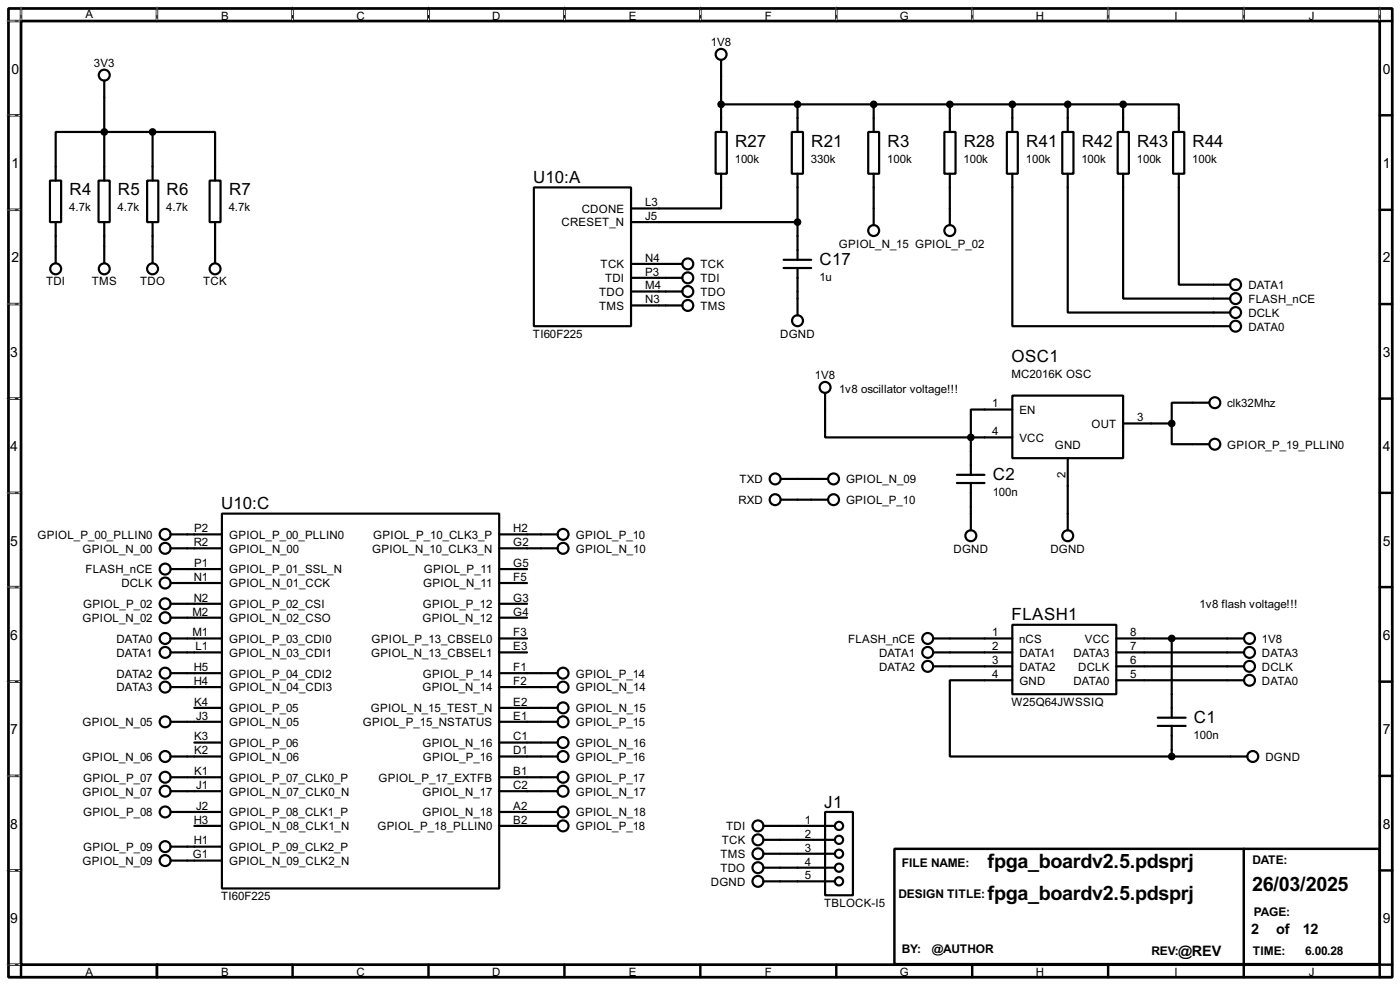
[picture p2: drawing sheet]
<svg xmlns="http://www.w3.org/2000/svg" width="256mm" height="180mm" viewBox="0 0 256 180" stroke-linecap="round" stroke-linejoin="round" font-family="sans-serif">
<path d="M1.6 1.6h253.5v177.3h-253.5zM3.9 3.9h248.9v172.7h-248.9z" fill="none" stroke="#000" stroke-width=".5"/>
<g fill="none" stroke="#000" stroke-width=".45">
<path d="M3.9 1.6v2.3h-2.3M28.8 1.6v2.3M53.6 1.6v2.3M78.5 1.6v2.3M103.4 1.6v2.3M128.3 1.6v2.3M153.2 1.6v2.3M178.1 1.6v2.3M203 1.6v2.3M227.9 1.6v2.3M252.8 1.6v2.3h2.3M1.6 21.1h2.3"/>
<path d="M1.6 38.4h2.3M252.8 21.1h2.3M252.8 38.4h2.3M1.6 55.7h2.3M252.8 55.7h2.3M1.6 73h2.3M252.8 73h2.3M1.6 90.2h2.3M252.8 90.2h2.3M1.6 107.5h2.3M252.8 107.5h2.3M1.6 124.8h2.3"/>
<path d="M252.8 124.8h2.3M1.6 142h2.3M1.6 159.3h2.3M163.9 155.4h88.9v21.1h-88.9zM227.9 155.4v21.1M252.8 142h2.3M252.8 159.3h2.3M1.6 176.6h2.3v2.3M28.8 176.6v2.3M53.6 176.6v2.3M78.5 176.6v2.3M103.4 176.6v2.3"/>
<path d="M128.3 176.6v2.3M153.2 176.6v2.3M178.1 176.6v2.3M203 176.6v2.3M227.9 176.6v2.3M255.1 176.6h-2.3v2.3"/>
</g>
<g fill="none" stroke="#fff" stroke-width=".18">
<path d="M1.3 3.9h2.3M3.9 1.3v2.3M28.8 1.3v2.3M53.6 1.3v2.3M78.5 1.3v2.3M103.4 1.3v2.3M128.3 1.3v2.3M153.2 1.3v2.3M178.1 1.3v2.3M203 1.3v2.3M227.9 1.3v2.3M252.8 1.3v2.3"/>
<path d="M1.3 21.1h2.3M1.3 38.4h2.3M1.3 55.7h2.3M1.3 73h2.3M1.3 90.2h2.3M1.3 107.5h2.3M1.3 124.8h2.3M1.3 142h2.3M1.3 159.3h2.3M1.3 176.6h2.3"/>
</g>
<g fill="none" stroke="#000" stroke-width=".18" stroke-dasharray=".5 1">
<path d="M1.3 3.9h2.3M3.9 1.3v2.3M28.8 1.3v2.3M53.6 1.3v2.3M78.5 1.3v2.3M103.4 1.3v2.3M128.3 1.3v2.3M153.2 1.3v2.3M178.1 1.3v2.3M203 1.3v2.3M227.9 1.3v2.3M252.8 1.3v2.3"/>
<path d="M1.3 21.1h2.3M1.3 38.4h2.3M1.3 55.7h2.3M1.3 73h2.3M1.3 90.2h2.3M1.3 107.5h2.3M1.3 124.8h2.3M1.3 142h2.3M1.3 159.3h2.3M1.3 176.6h2.3"/>
</g>
<g fill="none" stroke="#000" stroke-width=".4">
<path d="M19.1 14.8v18.3M132.1 11v13.2M132.1 19.1h73.7M146.1 19.1v5.1M160.1 19.1v5.1M174 19.1v5.1M185.5 19.1v5.1M195.6 19.1v5.1M205.8 19.1h10.2v5.1M205.8 19.1v5.1M9.2 33.1h2v7.6h-2zM18.1 33.1h2v7.6h-2z"/>
<path d="M27 33.1h2v7.6h-2zM28 24.2h-17.8v8.9M28 24.2h11.4v8.9M28 24.2v8.9M38.4 33.1h2v7.6h-2zM97.8 34.3h17.8v25.4h-17.8zM131.1 24.2h2.1v7.6h-2.1zM132.1 31.8v6.4h-16.5M145.1 24.2h2v7.6h-2zM146.1 31.8v15.8M159.1 24.2h2v7.6h-2zM160.1 31.8v9.4"/>
<path d="M173 24.2h2.1v7.6h-2.1zM174 31.8v9.4M184.5 24.2h2v7.6h-2zM185.5 31.8v27.9h39.9M194.6 24.2h2.1v7.6h-2.1zM195.6 31.8v25.4h29.8M204.8 24.2h2v7.6h-2zM205.8 31.8v22.9h19.6M214.9 24.2h2.1v7.6h-2.1zM216 31.8v20.3h9.4M10.2 40.7v7.5M19.1 40.7v7.5"/>
<path d="M28 40.7v7.5M39.4 40.7v7.5M115.6 48.3h9.4M115.6 50.9h9.4M115.6 53.4h9.4M115.6 55.9h9.4M115.6 40.7h30.5M143.6 47.6h5M143.6 49.1h5M146.1 49.1v8.6M151.2 71.9v8.2h26.7M185.5 72.4h20.3v11.5h-20.3z"/>
<path d="M185.5 75h-7.6v5.1M205.8 77.5h8.9M214.7 77.5v3.8h6.8M221.5 73.7h-6.8v3.8M31.3 97.8h9.4M40.7 94h50.8v68.6h-50.8zM91.5 97.8h10.7M143.1 91.5h8.6M143.1 87.7h8.6M175.3 86.9h5.1M175.3 88.4h5.1M177.9 80.1h7.6"/>
<path d="M177.9 80.1v6.8M177.9 88.4v8.7M195.6 83.9v13.2M31.3 116.9h9.4M31.3 104.2h9.4M31.3 106.7h9.4M31.3 119.4h9.4M31.3 100.4h9.4M31.3 113.1h9.4M31.3 110.5h9.4M91.5 116.9h5.1M91.5 104.2h5.1"/>
<path d="M91.5 106.7h5.1M91.5 119.4h5.1M91.5 100.4h10.7M91.5 113.1h5.1M91.5 110.5h5.1M171 116.9h14.5M171 119.4h14.5M185.5 114.4h19v12.7h-19zM204.5 116.9h23.4M204.5 119.4h23.4M214.7 116.9v14.5M31.3 138.5h9.4"/>
<path d="M31.3 132.1h9.4M31.3 125.8h9.4M31.3 123.2h9.4M35.6 135.9h5.1M35.6 129.6h5.1M91.5 138.5h10.7M91.5 135.9h10.7M91.5 132.1h10.7M91.5 129.6h10.7M91.5 125.8h10.7M91.5 123.2h10.7M171 122h14.5"/>
<path d="M185.5 124.5h-11.5v14h40.7M204.5 124.5h23.4M204.5 122h23.4M212.1 131.4h5.1M212.1 132.9h5.1M214.7 132.9v5.6M214.7 138.5h13.8M31.3 142.3h9.4M31.3 144.8h9.4M31.3 157.5h9.4M31.3 155h9.4M31.3 148.6h9.4"/>
<path d="M35.6 151.2h5.1M91.5 151.2h10.7M91.5 142.3h10.7M91.5 144.8h10.7M91.5 148.6h10.7M139.9 153.7h13.1M139.9 151.2h13.1M139.9 156.3h13.1M139.9 158.8h13.1M151.2 148.6h5.1v15.3h-5.1zM139.9 161.3h13.1"/>
<circle cx="19.1" cy="13.8" r="1"/>
<circle cx="132.1" cy="10" r="1"/>
<circle cx="10.2" cy="49.2" r="1"/>
<circle cx="19.1" cy="49.2" r="1"/>
<circle cx="27.9" cy="49.2" r="1"/>
<circle cx="39.4" cy="49.2" r="1"/>
<circle cx="126" cy="48.3" r="1"/>
<circle cx="126" cy="50.9" r="1"/>
<circle cx="126" cy="55.9" r="1"/>
<circle cx="126" cy="53.4" r="1"/>
<circle cx="146.1" cy="58.7" r="1"/>
<circle cx="160" cy="42.2" r="1"/>
<circle cx="174" cy="42.2" r="1"/>
<circle cx="226.3" cy="54.7" r="1"/>
<circle cx="226.3" cy="52.1" r="1"/>
<circle cx="226.3" cy="59.7" r="1"/>
<circle cx="226.3" cy="57.2" r="1"/>
<circle cx="151.1" cy="70.9" r="1"/>
<circle cx="222.5" cy="73.7" r="1"/>
<circle cx="30.2" cy="97.8" r="1"/>
<circle cx="103.1" cy="97.8" r="1"/>
<circle cx="142" cy="91.5" r="1"/>
<circle cx="142" cy="87.7" r="1"/>
<circle cx="152.7" cy="91.5" r="1"/>
<circle cx="152.7" cy="87.7" r="1"/>
<circle cx="177.8" cy="98.1" r="1"/>
<circle cx="195.6" cy="98.1" r="1"/>
<circle cx="222.5" cy="81.3" r="1"/>
<circle cx="30.2" cy="106.7" r="1"/>
<circle cx="30.2" cy="104.2" r="1"/>
<circle cx="30.2" cy="119.4" r="1"/>
<circle cx="30.2" cy="100.4" r="1"/>
<circle cx="30.2" cy="110.5" r="1"/>
<circle cx="30.2" cy="116.9" r="1"/>
<circle cx="30.2" cy="113.1" r="1"/>
<circle cx="103.1" cy="100.4" r="1"/>
<circle cx="169.9" cy="116.9" r="1"/>
<circle cx="169.9" cy="119.4" r="1"/>
<circle cx="228.9" cy="116.9" r="1"/>
<circle cx="228.9" cy="119.4" r="1"/>
<circle cx="30.2" cy="138.5" r="1"/>
<circle cx="30.2" cy="125.8" r="1"/>
<circle cx="30.2" cy="123.2" r="1"/>
<circle cx="30.2" cy="132.1" r="1"/>
<circle cx="103.1" cy="138.5" r="1"/>
<circle cx="103.1" cy="129.6" r="1"/>
<circle cx="103.1" cy="123.2" r="1"/>
<circle cx="103.1" cy="135.9" r="1"/>
<circle cx="103.1" cy="132.1" r="1"/>
<circle cx="103.1" cy="125.8" r="1"/>
<circle cx="169.9" cy="122" r="1"/>
<circle cx="228.9" cy="124.5" r="1"/>
<circle cx="228.9" cy="122" r="1"/>
<circle cx="229.5" cy="138.5" r="1"/>
<circle cx="30.2" cy="144.8" r="1"/>
<circle cx="30.2" cy="148.6" r="1"/>
<circle cx="30.2" cy="157.5" r="1"/>
<circle cx="30.2" cy="155" r="1"/>
<circle cx="30.2" cy="142.3" r="1"/>
<circle cx="103.1" cy="151.2" r="1"/>
<circle cx="103.1" cy="144.8" r="1"/>
<circle cx="103.1" cy="142.3" r="1"/>
<circle cx="103.1" cy="148.6" r="1"/>
<circle cx="138.8" cy="153.7" r="1"/>
<circle cx="138.8" cy="156.3" r="1"/>
<circle cx="138.8" cy="151.2" r="1"/>
<circle cx="138.8" cy="158.8" r="1"/>
<circle cx="153.7" cy="151.2" r=".75"/>
<circle cx="153.7" cy="156.3" r=".75"/>
<circle cx="153.7" cy="158.8" r=".75"/>
<circle cx="153.7" cy="153.7" r=".75"/>
<circle cx="138.8" cy="161.3" r="1"/>
<circle cx="153.7" cy="161.3" r=".75"/>
</g>
<g fill="#000" stroke="#000" stroke-width=".4">
<circle cx="132.1" cy="19.1" r=".5"/>
<circle cx="146.1" cy="19.1" r=".5"/>
<circle cx="160" cy="19.1" r=".5"/>
<circle cx="174" cy="19.1" r=".5"/>
<circle cx="185.4" cy="19.1" r=".5"/>
<circle cx="195.6" cy="19.1" r=".5"/>
<circle cx="205.7" cy="19.1" r=".5"/>
<circle cx="19.1" cy="24.2" r=".5"/>
<circle cx="27.9" cy="24.2" r=".5"/>
<circle cx="146.1" cy="40.7" r=".5"/>
<circle cx="214.6" cy="77.5" r=".5"/>
<circle cx="177.8" cy="80.1" r=".5"/>
<circle cx="214.6" cy="116.9" r=".5"/>
<circle cx="214.6" cy="138.5" r=".5"/>
</g>
<g font-size="4.1">
<text x="180.9" y="158.9">fpga_boardv2.5.pdsprj</text>
<text x="180.9" y="164.8">fpga_boardv2.5.pdsprj</text>
<text x="229.4" y="163">26/03/2025</text>
</g>
<g font-size="3.5">
<text x="134.7" y="26.8">R27</text>
<text x="148.6" y="26.8">R21</text>
<text x="162.6" y="26.8">R3</text>
<text x="176.6" y="26.8">R28</text>
<text x="188" y="26.8">R41</text>
<text x="198.2" y="26.8">R42</text>
<text x="208.3" y="26.8">R43</text>
<text x="218.5" y="26.8">R44</text>
<text x="12.8" y="35.8">R4</text>
<text x="21.6" y="35.8">R5</text>
<text x="30.5" y="35.8">R6</text>
<text x="42" y="35.8">R7</text>
<text x="97.7" y="33.5">U10:A</text>
<text x="150.2" y="48.5">C17</text>
<text x="185.3" y="66.3">OSC1</text>
<text x="181.9" y="87.8">C2</text>
<text x="40.5" y="93.2">U10:C</text>
<text x="185.3" y="113.6">FLASH1</text>
<text x="218.7" y="132.3">C1</text>
<text x="151" y="147.8">J1</text>
</g>
<g font-size="3">
<text x="229.2" y="170.9">2</text>
<text x="233.8" y="170.9">of</text>
<text x="238.7" y="170.9">12</text>
<text x="215.9" y="174.9">@REV</text>
</g>
<g font-size="2.9">
<text x="2.1" y="13.5">0</text>
<text x="253.4" y="13.5">0</text>
<text x="2.1" y="30.7">1</text>
<text x="253.4" y="30.7">1</text>
<text x="2.1" y="48">2</text>
<text x="253.4" y="48">2</text>
<text x="1.9" y="65.3">3</text>
<text x="253.4" y="65.3">3</text>
<text x="1.9" y="82.5">4</text>
<text x="253.4" y="82.5">4</text>
<text x="1.9" y="99.9">5</text>
<text x="253.4" y="99.9">5</text>
<text x="1.9" y="117.1">6</text>
<text x="253.4" y="117.1">6</text>
<text x="1.9" y="134.4">7</text>
<text x="253.4" y="134.4">7</text>
<text x="1.9" y="151.7">8</text>
<text x="253.4" y="151.7">8</text>
<text x="1.9" y="168.9">9</text>
<text x="253.4" y="168.9">9</text>
</g>
<g font-size="2.5">
<text x="165.2" y="158.7">FILE NAME:</text>
<text x="229.4" y="158.2">DATE:</text>
<text x="164.6" y="164.3">DESIGN TITLE:</text>
<text x="229.7" y="167.6">PAGE:</text>
<text x="165.2" y="174.5">BY:</text>
<text x="170.7" y="174.5">@AUTHOR</text>
<text x="210.9" y="174.7">REV:</text>
<text x="229.5" y="174.7">TIME:</text>
<text x="239.1" y="174.7">6.00.28</text>
</g>
<g font-size="2.4">
<text x="15.6" y="3.4">A</text>
<text x="40.5" y="3.6">B</text>
<text x="65.3" y="3.6">C</text>
<text x="90.2" y="3.6">D</text>
<text x="115.2" y="3.6">E</text>
<text x="140.1" y="3.6">F</text>
<text x="164.8" y="3.6">G</text>
<text x="189.8" y="3.6">H</text>
<text x="215.1" y="3.6">I</text>
<text x="239.8" y="3.6">J</text>
<text x="130.2" y="8.5">1V8</text>
<text x="17.2" y="12.3">3V3</text>
<text x="134.6" y="29.8">100k</text>
<text x="148.6" y="29.8">330k</text>
<text x="162.6" y="29.8">100k</text>
<text x="176.5" y="29.8">100k</text>
<text x="188" y="29.8">100k</text>
<text x="198.1" y="29.8">100k</text>
<text x="208.3" y="29.8">100k</text>
<text x="218.4" y="29.8">100k</text>
<text x="12.7" y="38.6">4.7k</text>
<text x="21.6" y="38.6">4.7k</text>
<text x="30.5" y="38.6">4.7k</text>
<text x="41.9" y="38.6">4.7k</text>
<text x="102.9" y="41.5">CRESET_N</text>
<text x="106.6" y="39">CDONE</text>
<text x="118.2" y="37.7">L3</text>
<text x="118.2" y="40.2">J5</text>
<text x="118.2" y="47.9">N4</text>
<text x="153.7" y="45.3">GPIOL_N_15 GPIOL_P_02</text>
<text x="8.4" y="52.2">TDI</text>
<text x="16.8" y="52.2">TMS</text>
<text x="25.7" y="52.2">TDO</text>
<text x="37.2" y="52.2">TCK</text>
<text x="110" y="49.1">TCK</text>
<text x="110.8" y="51.7">TDI</text>
<text x="118.2" y="50.4">P3</text>
<text x="118.2" y="52.9">M4</text>
<text x="128.3" y="49.1">TCK</text>
<text x="128.3" y="51.7">TDI</text>
<text x="150.1" y="51.4">1u</text>
<text x="228.7" y="52.9">DATA1</text>
<text x="109.8" y="54.2">TDO</text>
<text x="109.8" y="56.7">TMS</text>
<text x="118.2" y="55.5">N3</text>
<text x="128.3" y="56.7">TMS</text>
<text x="128.3" y="54.2">TDO</text>
<text x="228.7" y="58">DCLK</text>
<text x="228.7" y="55.4">FLASH_nCE</text>
<text x="97.6" y="61.9">TI60F225</text>
<text x="142.9" y="61.8">DGND</text>
<text x="228.7" y="60.5">DATA0</text>
<text x="149.3" y="69.4">1V8</text>
<text x="153.7" y="71.9">1v8 oscillator voltage!!!</text>
<text x="185.3" y="69.1">MC2016K OSC</text>
<text x="181.8" y="74.6">1</text>
<text x="186.7" y="75.8">EN</text>
<text x="208.3" y="77.1">3</text>
<text x="224.8" y="74.5">clk32Mhz</text>
<text x="181.8" y="79.7">4</text>
<text x="186.7" y="80.8">VCC</text>
<text x="193.2" y="82.2">GND</text>
<text x="199.9" y="78.3">OUT</text>
<text x="224.8" y="82.1">GPIOR_P_19_PLLIN0</text>
<text x="135.5" y="88.5">TXD</text>
<text x="155" y="88.5">GPIOL_N_09</text>
<text x="195.2" y="87.5" transform="rotate(-90 195.2 87.5)">2</text>
<text x="135.3" y="92.3">RXD</text>
<text x="155" y="92.3">GPIOL_P_10</text>
<text x="181.9" y="90.8">100n</text>
<text x="6.9" y="98.6">GPIOL_P_00_PLLIN0</text>
<text x="15.1" y="101.2">GPIOL_N_00</text>
<text x="35.5" y="100">R2</text>
<text x="35.6" y="97.4">P2</text>
<text x="42" y="101.2">GPIOL_N_00</text>
<text x="42" y="98.6">GPIOL_P_00_PLLIN0</text>
<text x="68.2" y="101.2">GPIOL_N_10_CLK3_N</text>
<text x="68.4" y="98.6">GPIOL_P_10_CLK3_P</text>
<text x="94" y="100">G2</text>
<text x="94" y="97.4">H2</text>
<text x="105.5" y="98.6">GPIOL_P_10</text>
<text x="105.5" y="101.2">GPIOL_N_10</text>
<text x="174.7" y="101.2">DGND</text>
<text x="192.4" y="101.2">DGND</text>
<text x="15.7" y="105">FLASH_nCE</text>
<text x="22.2" y="107.5">DCLK</text>
<text x="35.5" y="106.3">N1</text>
<text x="35.6" y="103.8">P1</text>
<text x="42" y="107.5">GPIOL_N_01_CCK</text>
<text x="42" y="105">GPIOL_P_01_SSL_N</text>
<text x="77.5" y="107.5">GPIOL_N_11</text>
<text x="77.6" y="105">GPIOL_P_11</text>
<text x="94" y="106.3">F5</text>
<text x="94" y="103.8">G5</text>
<text x="15.1" y="113.9">GPIOL_N_02</text>
<text x="15.2" y="111.3">GPIOL_P_02</text>
<text x="35.2" y="112.7">M2</text>
<text x="35.5" y="110.1">N2</text>
<text x="42" y="113.9">GPIOL_N_02_CSO</text>
<text x="42" y="111.3">GPIOL_P_02_CSI</text>
<text x="77.4" y="113.9">GPIOL_N_12</text>
<text x="77.5" y="111.3">GPIOL_P_12</text>
<text x="94" y="112.7">G4</text>
<text x="94" y="110.1">G3</text>
<text x="219.8" y="111.3">1v8 flash voltage!!!</text>
<text x="21.3" y="117.7">DATA0</text>
<text x="35.2" y="116.5">M1</text>
<text x="35.8" y="119">L1</text>
<text x="42" y="117.7">GPIOL_P_03_CDI0</text>
<text x="68.1" y="117.7">GPIOL_P_13_CBSEL0</text>
<text x="94" y="119">E3</text>
<text x="94" y="116.5">F3</text>
<text x="155.4" y="117.7">FLASH_nCE</text>
<text x="181.8" y="116.5">1</text>
<text x="181.8" y="119">2</text>
<text x="186.7" y="117.7">nCS</text>
<text x="198.7" y="117.7">VCC</text>
<text x="207.1" y="116.5">8</text>
<text x="207.1" y="119">7</text>
<text x="231.2" y="117.7">1V8</text>
<text x="21.3" y="120.2">DATA1</text>
<text x="21.3" y="124">DATA2</text>
<text x="35.5" y="125.4">H4</text>
<text x="35.5" y="122.8">H5</text>
<text x="42" y="120.2">GPIOL_N_03_CDI1</text>
<text x="42" y="124">GPIOL_P_04_CDI2</text>
<text x="68" y="120.2">GPIOL_N_13_CBSEL1</text>
<text x="77.5" y="124">GPIOL_P_14</text>
<text x="94" y="125.4">F2</text>
<text x="94" y="122.8">F1</text>
<text x="105.5" y="124">GPIOL_P_14</text>
<text x="161" y="120.2">DATA1</text>
<text x="161" y="122.8">DATA2</text>
<text x="181.8" y="121.6">3</text>
<text x="181.8" y="124.1">4</text>
<text x="186.7" y="120.2">DATA1</text>
<text x="186.7" y="122.8">DATA2</text>
<text x="186.7" y="125.3">GND</text>
<text x="196.6" y="120.2">DATA3</text>
<text x="196.6" y="125.3">DATA0</text>
<text x="197.5" y="122.8">DCLK</text>
<text x="207.1" y="121.6">6</text>
<text x="207.1" y="124.1">5</text>
<text x="231.2" y="125.3">DATA0</text>
<text x="231.2" y="122.8">DCLK</text>
<text x="231.2" y="120.2">DATA3</text>
<text x="21.3" y="126.6">DATA3</text>
<text x="35.6" y="129.2">K4</text>
<text x="35.9" y="131.7">J3</text>
<text x="42" y="126.6">GPIOL_N_04_CDI3</text>
<text x="42" y="130.4">GPIOL_P_05</text>
<text x="67.9" y="130.4">GPIOL_N_15_TEST_N</text>
<text x="77.4" y="126.6">GPIOL_N_14</text>
<text x="94" y="129.2">E2</text>
<text x="94" y="131.7">E1</text>
<text x="105.5" y="130.4">GPIOL_N_15</text>
<text x="105.5" y="126.6">GPIOL_N_14</text>
<text x="185.3" y="129.3">W25Q64JWSSIQ</text>
<text x="15.1" y="132.9">GPIOL_N_05</text>
<text x="35.6" y="135.5">K3</text>
<text x="42" y="132.9">GPIOL_N_05</text>
<text x="42" y="136.7">GPIOL_P_06</text>
<text x="66.5" y="132.9">GPIOL_P_15_NSTATUS</text>
<text x="77.4" y="136.7">GPIOL_N_16</text>
<text x="94" y="135.5">C1</text>
<text x="105.5" y="136.7">GPIOL_N_16</text>
<text x="105.5" y="132.9">GPIOL_P_15</text>
<text x="218.7" y="135.2">100n</text>
<text x="15.1" y="139.3">GPIOL_N_06</text>
<text x="15.2" y="143.1">GPIOL_P_07</text>
<text x="35.6" y="138.1">K2</text>
<text x="35.6" y="141.9">K1</text>
<text x="42" y="139.3">GPIOL_N_06</text>
<text x="42" y="143.1">GPIOL_P_07_CLK0_P</text>
<text x="69.3" y="143.1">GPIOL_P_17_EXTFB</text>
<text x="77.5" y="139.3">GPIOL_P_16</text>
<text x="94" y="138.1">D1</text>
<text x="94" y="141.9">B1</text>
<text x="105.5" y="143.1">GPIOL_P_17</text>
<text x="105.5" y="139.3">GPIOL_P_16</text>
<text x="231.8" y="139.3">DGND</text>
<text x="15.1" y="145.6">GPIOL_N_07</text>
<text x="15.2" y="149.4">GPIOL_P_08</text>
<text x="35.9" y="144.4">J1</text>
<text x="35.9" y="148.2">J2</text>
<text x="42" y="145.6">GPIOL_N_07_CLK0_N</text>
<text x="42" y="149.4">GPIOL_P_08_CLK1_P</text>
<text x="77.4" y="145.6">GPIOL_N_17</text>
<text x="77.4" y="149.4">GPIOL_N_18</text>
<text x="94" y="144.4">C2</text>
<text x="94" y="148.2">A2</text>
<text x="105.5" y="145.6">GPIOL_N_17</text>
<text x="105.5" y="149.4">GPIOL_N_18</text>
<text x="15.2" y="155.8">GPIOL_P_09</text>
<text x="35.5" y="150.8">H3</text>
<text x="35.5" y="154.6">H1</text>
<text x="42" y="152">GPIOL_N_08_CLK1_N</text>
<text x="42" y="155.8">GPIOL_P_09_CLK2_P</text>
<text x="69.1" y="152">GPIOL_P_18_PLLIN0</text>
<text x="94" y="150.8">B2</text>
<text x="105.5" y="152">GPIOL_P_18</text>
<text x="132.2" y="154.5">TCK</text>
<text x="133" y="152">TDI</text>
<text x="147.5" y="150.8">1</text>
<text x="147.5" y="153.3">2</text>
<text x="147.5" y="155.9">3</text>
<text x="15.1" y="158.3">GPIOL_N_09</text>
<text x="35.3" y="157.1">G1</text>
<text x="42" y="158.3">GPIOL_N_09_CLK2_N</text>
<text x="132" y="157.1">TMS</text>
<text x="132" y="159.6">TDO</text>
<text x="147.5" y="158.4">4</text>
<text x="147.5" y="160.9">5</text>
<text x="40.5" y="164.8">TI60F225</text>
<text x="130.2" y="162.1">DGND</text>
<text x="151" y="166.1">TBLOCK-I5</text>
<text x="15.6" y="178.7">A</text>
<text x="40.5" y="178.7">B</text>
<text x="65.3" y="178.7">C</text>
<text x="90.2" y="178.7">D</text>
<text x="115.2" y="178.7">E</text>
<text x="140.1" y="178.7">F</text>
<text x="164.8" y="178.7">G</text>
<text x="189.8" y="178.7">H</text>
<text x="215.1" y="178.7">I</text>
<text x="239.8" y="178.7">J</text>
</g>
</svg>
